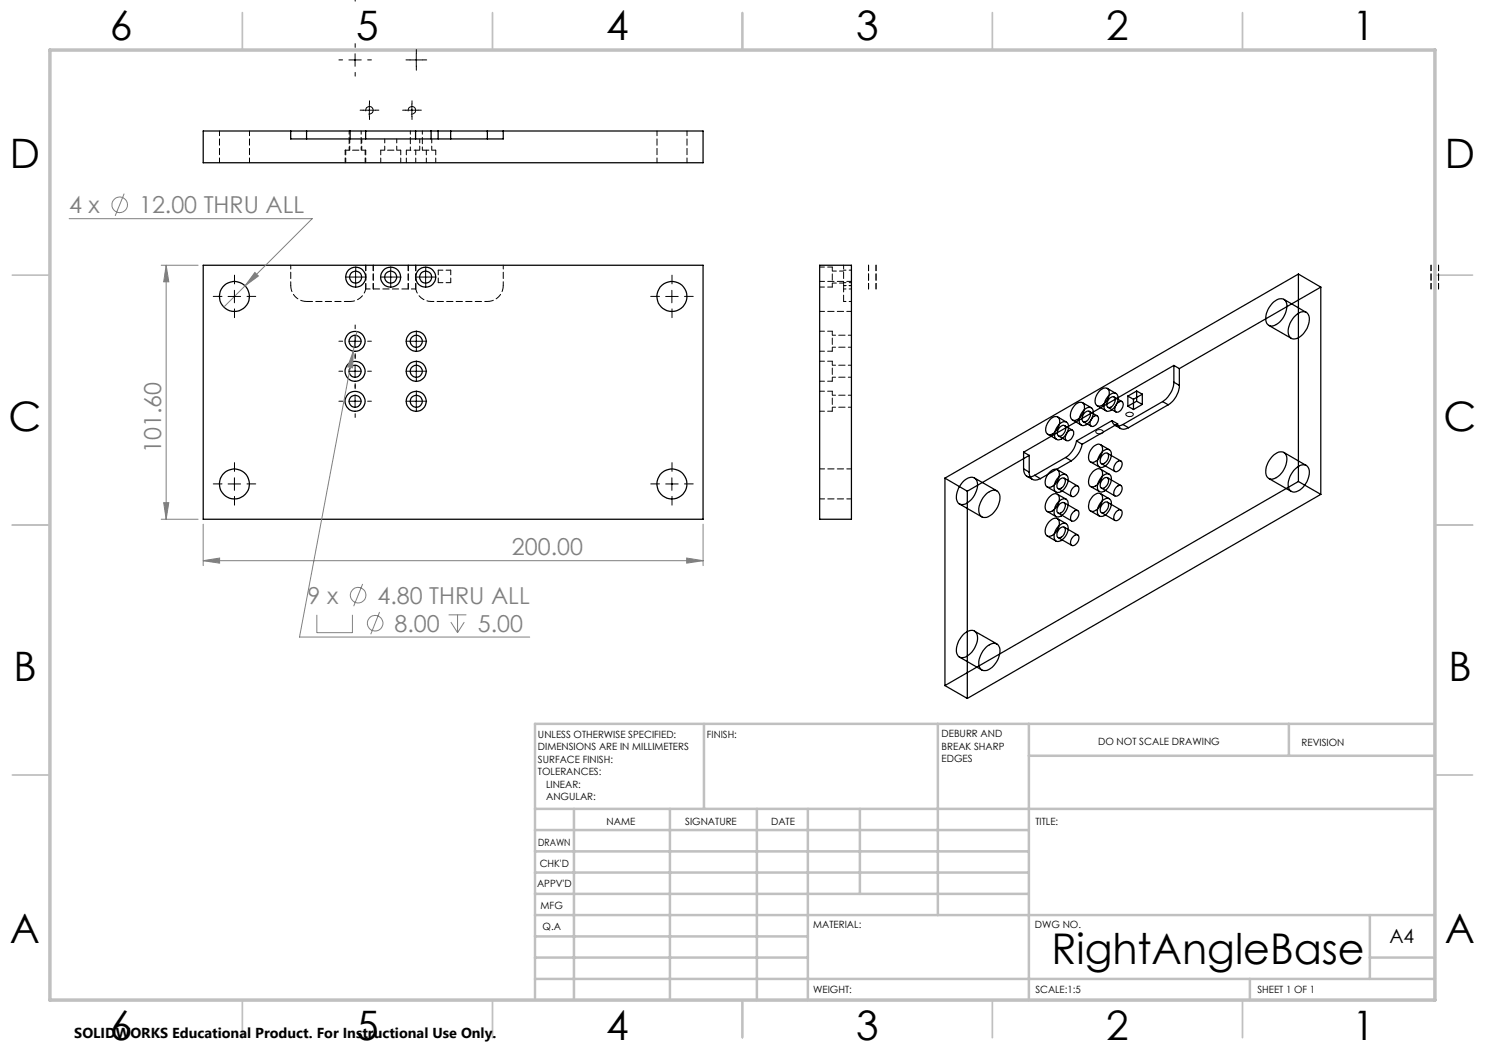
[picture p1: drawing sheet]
<svg xmlns="http://www.w3.org/2000/svg" width="297mm" height="210mm" viewBox="0 0 297 210" stroke-linecap="round" stroke-linejoin="round" font-family="sans-serif">
<g fill="none" stroke="#000" stroke-width=".25">
<path d="M58.1 26.2h3.2M58.1 26.2h-17.5v6.4h100v-6.4h-40M58.1 26.2v1.6h42.5v-1.6M61.3 26.2h8.7M61.3 26.2v1.6M70 26.2h3.1M70 26.2v1.6M73.1 26.2h10M73.1 26.2v1.6M83.1 26.2h3.1M83.1 26.2v1.6M86.2 26.2h11.3"/>
<path d="M86.2 26.2v1.6M87.6 26.2v1.6M90.1 26.2v1.6M97.5 26.2h3.1M97.5 26.2v1.6M40.6 53h100v50.8h-100zM163.9 53h6.4v50.8h-6.4zM256.8 59.9l4.4 2.6M259.7 54.8l-70.7 40.8M259.7 54.8l4.5 2.6M259.7 54.8v41.5M264.2 57.4v41.5"/>
<path d="M264.2 57.4l-28.3 16.3M219.9 78.2a1.12 1.12 0 0 1 1.9-.2 2.65 2.65 0 0 1-2.2 3.2 1.37 1.37 0 0 1-.3-2zM221.4 77.7l1.8 1M221.7 79.2a1.12 1.12 0 0 1 1.8-.2 2.65 2.65 0 0 1-2.1 3.3 1.37 1.37 0 0 1-.4-2.1zM222 79.6a.61 .61 0 0 1 .8-.2 .61 .61 0 0 1 .2 .8 1.32 1.32 0 0 1-1.4 1.3 1.31 1.31 0 0 1 .4-1.9zM222.8 79.4l1.6 .9M225.6 79.2v2M225.6 79.2l1.1 .7M226.7 79.9v2M227.3 78.2l-1.7 1M227.3 78.2v2M227.3 78.2l1.2 .6"/>
<path d="M228.5 78.8l-1.8 1.1M228.5 78.8v2.1M234.8 76.4a5.1 5.1 0 0 1-2.3 3.9M234.8 73.1l1.1 .6M234.8 76.4l1.1 .7M234.8 73.1l-30.1 17.3M234.8 73.1v3.3M235.9 77.1a4.8 4.8 0 0 1-2.3 3.9M235.9 73.7v3.4M253.8 65.1l4.4 2.6M254.4 60.7a1.88 1.88 0 0 1 2.5-.7 2.51 2.51 0 0 1 .1 2.9 3.6 3.6 0 0 1-2.7 2.3 1.47 1.47 0 0 1-1.1-2l.4-1.3zM258.8 63.5a1.97 1.97 0 0 1 2.7-.9 3.5 3.5 0 0 1-.9 4.2 1.95 1.95 0 0 1-2.5 .7 3 3 0 0 1 .4-3.7z"/>
<path d="M189 95.6v41.5M189 95.6l4.5 2.6M192.5 96.4a1.91 1.91 0 0 1 2.5-.7 2.44 2.44 0 0 1 .1 2.9 3.3 3.3 0 0 1-3 2.3 1.79 1.79 0 0 1-.7-2.4l.3-.9zM193.5 98.2v41.5M194.9 95.6l4.5 2.6M197.2 98.8a1.71 1.71 0 0 1 2.4-.4 3.5 3.5 0 0 1-.9 4.1 1.88 1.88 0 0 1-2.4 .8 2.68 2.68 0 0 1 .1-3.3zM204.7 93.8a1.35 1.35 0 0 0 .6 1.4 1.35 1.35 0 0 0 1.6-.1M204.7 93.8l1.1 .6M204.7 90.4v3.4M204.7 90.4l1.1 .7M205.4 95.2l1.1 .7M205.8 94.4a1.36 1.36 0 0 0 .7 1.5 1.36 1.36 0 0 0 1.6-.2"/>
<path d="M205.8 91.1l-12.3 7.1M205.8 91.1v3.3M206.9 95.1l1.2 .6M209.4 97.4l1.8 1M209.5 86.8l1.8 1.1M209.9 99.4a1.08 1.08 0 0 1 1.9-.2 2.74 2.74 0 0 1-1.9 3.2 .91 .91 0 0 1-.8-1.4l.3-1zM209.9 94.5a1.08 1.08 0 0 1 1.9-.2 2.74 2.74 0 0 1-1.9 3.2 .91 .91 0 0 1-.8-1.4l.3-1zM210 83.9a1.02 1.02 0 0 1 1-.6 1.02 1.02 0 0 1 .9 .7 2.67 2.67 0 0 1-2.1 3 1.37 1.37 0 0 1-.4-2.1zM211.5 98.8l1.7 1M211.5 93.9l1.7 1.1M211.5 83.4l1.8 1M211.6 97.7l2.7 1.6"/>
<path d="M211.7 95.5a1.08 1.08 0 0 1 1.8-.2 2.74 2.74 0 0 1-1.8 3.2 .78 .78 0 0 1-.9-1l.2-1.1zM211.7 87.2l1.6 .9M212 95.8a.61 .61 0 0 1 .8-.2 .61 .61 0 0 1 .2 .8 1.32 1.32 0 0 1-1.4 1.3 1.31 1.31 0 0 1 .4-1.9zM212 84.7a.97 .97 0 0 1 1.3-.3 .97 .97 0 0 1 .4 1.3 2.61 2.61 0 0 1-2.2 2.3 1.37 1.37 0 0 1-.4-2.1zM212.1 85.3a.59 .59 0 0 1 .8-.2 .59 .59 0 0 1 .2 .8 1.32 1.32 0 0 1-1.4 1.3 1.37 1.37 0 0 1 .4-1.9zM212.8 95.6l2.7 1.6M212.9 85.1l1.6 .9M213.1 91.5l-6.2 3.6M213.1 91.5l1.1 .7M213.5 86.5l.2-.3a.61 .61 0 0 1 .8-.2 .61 .61 0 0 1 .2 .8 1.33 1.33 0 0 1-1.4 1.3l-.3-.5zM214.2 92.2l-6.1 3.5M214.5 84l1.8 1"/>
<path d="M214.7 97.4a.59 .59 0 0 1 .8-.2 .59 .59 0 0 1 .3 .8 1.4 1.4 0 0 1-1.5 1.3 1.36 1.36 0 0 1 .4-1.9zM214.9 81.1a1.04 1.04 0 0 1 1.1-.6 1.04 1.04 0 0 1 .9 .7 2.74 2.74 0 0 1-2.2 2.9 1.37 1.37 0 0 1-.4-2.1zM215.3 88.2a4.9 4.9 0 0 1-2.2 3.3M215.3 88.2l1.1 .7M216.4 88.9a5.1 5.1 0 0 1-2.2 3.3M216.5 80.5l1.8 1.1M216.6 84.3l1.7 1M216.7 82.1a1.04 1.04 0 0 1 1-.6 1.04 1.04 0 0 1 1 .7 2.66 2.66 0 0 1-2.2 2.9 1.37 1.37 0 0 1-.4-2zM217 82.5a.61 .61 0 0 1 .8-.2 .61 .61 0 0 1 .3 .8 1.33 1.33 0 0 1-1.5 1.2 1.37 1.37 0 0 1 .4-1.8zM217.8 82.3l1.7 .9M218.1 97.3l1.8 1M218.1 92.4l1.8 1"/>
<path d="M218.5 89.5l.3-.3a.96 .96 0 0 1 1.3-.3 .96 .96 0 0 1 .4 1.3 2.51 2.51 0 0 1-2.2 2.3 1.35 1.35 0 0 1-.4-2.1zM218.5 94.4l.3-.3a.96 .96 0 0 1 1.3-.3 .96 .96 0 0 1 .4 1.3 2.51 2.51 0 0 1-2.2 2.3 1.35 1.35 0 0 1-.4-2.1zM218.5 99.3l.3-.3a.96 .96 0 0 1 1.3-.3 .96 .96 0 0 1 .4 1.3 2.51 2.51 0 0 1-2.2 2.3 1.11 1.11 0 0 1-.5-1.7zM218.6 83.4a.61 .61 0 0 1 .8-.2 .61 .61 0 0 1 .3 .8 1.32 1.32 0 0 1-1.4 1.3 1.31 1.31 0 0 1 .3-1.9zM219.4 81.1l1.8 1.1M220.1 93.8l1.8 1.1M220.1 98.7l1.8 1.1M220.1 88.9l1.8 1M220.3 92.7l2.7 1.6M220.3 97.6l2.7 1.6M220.5 91.1l.2-.2a.59 .59 0 0 1 .8-.2 .59 .59 0 0 1 .2 .8 1.4 1.4 0 0 1-1.4 1.2l-.3-.5 .1-.6zM220.5 96l.2-.2a.59 .59 0 0 1 .8-.3 .59 .59 0 0 1 .2 .9 1.33 1.33 0 0 1-1.4 1.2l-.3-.5 .1-.6z"/>
<path d="M220.6 90.2a.96 .96 0 0 1 1.3-.3 .96 .96 0 0 1 .3 1.3 2.51 2.51 0 0 1-2.1 2.3 1.32 1.32 0 0 1-.4-2zM220.6 95.1a.96 .96 0 0 1 1.3-.2 .96 .96 0 0 1 .3 1.2 2.51 2.51 0 0 1-2.1 2.3 1.35 1.35 0 0 1-.4-2.1zM221.5 90.7l2.7 1.5M221.5 95.5l2.7 1.6M221.6 81.5l1.6 .9M222.4 84.1a1.31 1.31 0 0 0 2.2 .8M222.4 84.1l-7.1 4.1M222.4 84.1l1.1 .7M223 85l1.1 .7M223.2 92.6l.2-.2a.59 .59 0 0 1 .8-.2 .59 .59 0 0 1 .2 .8 1.32 1.32 0 0 1-1.4 1.3l-.3-.6zM223.2 97.5l.2-.2a.59 .59 0 0 1 .8-.2 .59 .59 0 0 1 .2 .8 1.32 1.32 0 0 1-1.4 1.3l-.3-.6zM223.5 84.8a1.31 1.31 0 0 0 2.2 .7"/>
<path d="M223.5 84.8l-7.1 4.1M223.6 80.5a.59 .59 0 0 1 .8-.2 .59 .59 0 0 1 .2 .8 1.32 1.32 0 0 1-1.4 1.3 1.37 1.37 0 0 1 .4-1.9zM224.6 84.9l1.1 .6M225.6 81.2l1.1 .7M227.3 80.2l-1.7 1M227.3 80.2l1.2 .7M228.5 80.9l-1.8 1M232.5 80.3l-7.9 4.6M232.5 80.3l1.1 .7M233.6 81l-7.9 4.5M253.8 95.7l4.4 2.6M254.4 91.3a1.88 1.88 0 0 1 2.5-.7 2.51 2.51 0 0 1 .1 2.9 3.6 3.6 0 0 1-2.7 2.3 1.47 1.47 0 0 1-1.1-2l.4-1.3z"/>
<path d="M256.8 90.5l4.4 2.6M258.8 94.1a1.97 1.97 0 0 1 2.7-.8 3.5 3.5 0 0 1-.9 4.2 1.95 1.95 0 0 1-2.5 .7 3 3 0 0 1 .4-3.7zM259.7 96.3l4.5 2.6M259.7 96.3l-70.7 40.8M264.2 98.9l-70.7 40.8M191.9 100.8l4.5 2.6M209.4 107.2l1.8 1M209.4 102.3l1.8 1M209.9 104.3a1.1 1.1 0 0 1 1.9-.2 2.65 2.65 0 0 1-2.1 3.2 1.37 1.37 0 0 1-.4-2.1zM211.5 103.7l1.7 1M211.6 107.5l2.7 1.6M211.6 102.6l2.7 1.6"/>
<path d="M211.7 105.3l.2-.3a.96 .96 0 0 1 1.3-.3 .96 .96 0 0 1 .4 1.3 2.6 2.6 0 0 1-2.2 2.3 1.37 1.37 0 0 1-.4-2.1zM211.7 100.4a1.1 1.1 0 0 1 1.8-.2 2.65 2.65 0 0 1-2.1 3.2 1.37 1.37 0 0 1-.4-2.1zM212 105.6a.61 .61 0 0 1 .8-.2 .61 .61 0 0 1 .2 .8 1.32 1.32 0 0 1-1.4 1.3 1.31 1.31 0 0 1 .4-1.9zM212 100.7a.61 .61 0 0 1 .8-.2 .61 .61 0 0 1 .2 .8 1.32 1.32 0 0 1-1.4 1.3 1.31 1.31 0 0 1 .4-1.9zM212.8 105.4l2.7 1.6M212.8 100.5l2.7 1.6M214.5 102.5l.2-.2a.59 .59 0 0 1 .8-.2 .59 .59 0 0 1 .3 .8 1.4 1.4 0 0 1-1.5 1.3l-.2-.6 .1-.5zM214.7 107.2a.59 .59 0 0 1 .9-.2 .59 .59 0 0 1 .2 .8 1.33 1.33 0 0 1-1.5 1.3 1.33 1.33 0 0 1 .4-1.9zM218.1 102.2l1.8 1M220.3 102.5l2.7 1.6M220.5 100.9l.2-.2a.59 .59 0 0 1 .8-.3 .59 .59 0 0 1 .2 .9 1.33 1.33 0 0 1-1.4 1.2l-.3-.5 .1-.6zM220.6 100a.96 .96 0 0 1 1.3-.2 .96 .96 0 0 1 .3 1.2 2.51 2.51 0 0 1-2.1 2.3 1.35 1.35 0 0 1-.4-2.1z"/>
<path d="M221.5 100.4l2.7 1.6M223.2 102.4l.2-.2a.59 .59 0 0 1 .8-.2 .59 .59 0 0 1 .2 .8 1.32 1.32 0 0 1-1.4 1.3l-.3-.6 .1-.5zM189 137.1l4.5 2.6M191.9 131.4l4.5 2.6M192.5 127a1.91 1.91 0 0 1 2.5-.7 2.44 2.44 0 0 1 .1 2.9 3.3 3.3 0 0 1-3 2.3 1.79 1.79 0 0 1-.7-2.4l.3-.9zM194.9 126.2l4.5 2.6M197.2 129.5a1.71 1.71 0 0 1 2.4-.5 3.5 3.5 0 0 1-.9 4.2 1.88 1.88 0 0 1-2.4 .7 2.68 2.68 0 0 1 .1-3.3z"/>
<circle cx="46.9" cy="59.3" r="3"/>
<circle cx="71.1" cy="55.4" r="2"/>
<circle cx="71.1" cy="55.4" r="1.2"/>
<circle cx="78.1" cy="55.4" r="1.2"/>
<circle cx="78.1" cy="55.4" r="1.99"/>
<circle cx="85.1" cy="55.4" r="2"/>
<circle cx="85.1" cy="55.4" r="1.2"/>
<circle cx="134.4" cy="59.3" r="2.99"/>
<circle cx="71" cy="74.3" r="1.99"/>
<circle cx="71" cy="68.3" r="1.99"/>
<circle cx="71" cy="68.3" r="1.19"/>
<circle cx="71" cy="74.3" r="1.19"/>
<circle cx="83.2" cy="68.3" r="1.2"/>
<circle cx="83.2" cy="74.3" r="1.2"/>
<circle cx="83.2" cy="74.3" r="1.99"/>
<circle cx="83.2" cy="68.3" r="1.99"/>
<circle cx="46.9" cy="96.8" r="3"/>
<circle cx="71" cy="80.3" r="1.99"/>
<circle cx="71" cy="80.3" r="1.19"/>
<circle cx="83.2" cy="80.2" r="1.2"/>
<circle cx="83.2" cy="80.3" r="1.99"/>
<circle cx="134.4" cy="96.8" r="2.99"/>
</g>
<g fill="none" stroke="#000" stroke-width=".2" stroke-dasharray="1.3 .6" stroke-dashoffset=".5">
<path d="M69.9 27.8v2.2M72.3 30v-2.2M73.1 30h-4M76.9 27.8v2.2M79.3 30v-2.2M80.1 30h-4M83.9 27.8v2.2M86.3 30v-2.2M87.1 30h-4M58.1 53v4.1M100.6 57.1v-4.1M166.5 57.4v-4"/>
<path d="M166.5 56.6h2.2M168.7 57.1v-4.1M168.7 54.2h-2.2M166.5 70.2v-4M166.5 76.2v-4M166.5 82.2v-4"/>
</g>
<g fill="none" stroke="#000" stroke-width=".2" stroke-dasharray="1.3 .6" stroke-dashoffset=".3">
<path d="M43.9 26.2v6.3M49.9 32.5v-6.3M69 30v2.5M69.1 30v2.5M73 32.5v-2.5M73.1 32.5v-2.5M76.1 30v2.5M80.1 32.5v-2.5M81.3 30v2.5M83.1 30v2.5M85.3 32.5v-2.5M87.1 32.5v-2.5"/>
<path d="M131.4 26.2v6.3M137.4 32.5v-6.3M87.6 54h2.5M87.6 56.5v-2.5M90.1 54v2.5M90.1 56.5h-2.5M164 57.4h2.5M166.5 53.4h-2.5M170.3 56.3h-6.3M164 62.3h6.3M164 70.2h2.5M164 76.2h2.5"/>
<path d="M166.5 66.2h-2.5M166.5 72.2h-2.5M166.5 78.2h-2.5M164 99.8h6.3M164 82.2h2.5M170.3 93.8h-6.3"/>
</g>
<path d="M69.1 30h-.1M100.6 57.1a3.2 3.2 0 0 1-3.1 3.2M168.7 57.1v3.2M61.3 60.3a3.2 3.2 0 0 1-3.2-3.2" fill="none" stroke="#000" stroke-width=".2" stroke-dasharray="1.3 .6"/>
<path d="M73.1 57.8a3.2 3.2 0 0 1-3.1 2.5M73.1 57.8h10M86.3 60.3a3.2 3.2 0 0 1-3.2-2.5" fill="none" stroke="#000" stroke-width=".2" stroke-dasharray="1.3 .6" stroke-dashoffset=".4"/>
<path d="M61.3 60.3h8.7" fill="none" stroke="#000" stroke-width=".2" stroke-dasharray="1.3 .6" stroke-dashoffset=".1"/>
<path d="M86.3 60.3h11.2" fill="none" stroke="#000" stroke-width=".2" stroke-dasharray="1.3 .6" stroke-dashoffset=".7"/>
<path d="M168.7 57.1h1.6M170.3 57.1h-1.6M170.3 54h-1.6M170.3 56.5h-1.6M170.3 57.8h-1.6M168.7 60.3h1.6" fill="none" stroke="#000" stroke-width=".2" stroke-dasharray="1.3 .6" stroke-dashoffset=".8"/>
<path d="M69.8 26.2v3.8M72.2 30v-3.8M82.1 26.2v3.8M84.5 30v-3.8M166.5 75.4h3.8M166.5 69.4h3.8M170.3 73h-3.8M170.3 67h-3.8M170.3 79h-3.8M166.5 81.4h3.8" fill="none" stroke="#000" stroke-width=".2" stroke-dasharray="1.3 .6" stroke-dashoffset=".6"/>
<path d="M83.1 30h-1.8" fill="none" stroke="#000" stroke-width=".2" stroke-dasharray="1.3 .6" stroke-dashoffset=".9"/>
<g fill="none" stroke="#808080" stroke-width=".2">
<path d="M24.8 38.7l-1.8 4.5M13.8 43.7h48.6l-17.6 17.7M32.2 53h7.4M33.2 53l.6 3.4h-1.1zM33.2 53v50.8M51 54.5l.7 .7-2.7 2zM70.7 70.2l-.2 3.4-1-.2zM70.7 70.2l-10.8 57.2h46M71.4 66.3l-.7 3.9M32.2 103.8h7.4M32.7 100.5h1.1l-.6 3.3zM40.6 112.1l3.3-.5v1z"/>
<path d="M40.6 104.8v8.3M40.6 112.1h100M72.5 116.8l-1.8 4.4M137.3 111.6l3.3 .5-3.3 .5zM140.6 104.8v8.3M63.4 123v3.5h7.1v-3.5M75.9 122.4l-1.7 4.5M89.7 123h3.6M90.2 124.4l1.3 2.1M91.5 123v3.5M92.9 124.4l-1.4 2.1"/>
<circle cx="23.9" cy="41" r="1.56"/>
<circle cx="71.6" cy="119" r="1.56"/>
<circle cx="75" cy="124.6" r="1.56"/>
</g>
<g fill="none" stroke="#000" stroke-width=".2">
<path d="M69.8 12h2.4M71 10.8v2.5M82 12h2.5M83.3 10.8v2.5M72.6 22h2.5M73.2 22.3a.75 .75 0 0 1 .6-1 .75 .75 0 0 1 .8 .8 .75 .75 0 0 1-.9 .7M73.9 20.8v2.5M81.1 22h2.5M81.7 22.3a.75 .75 0 0 1 .6-1 .75 .75 0 0 1 .8 .8 .75 .75 0 0 1-.9 .7M82.4 20.8v2.5M45.6 59.3h2.5M46.9 58.1v2.5"/>
<path d="M69.9 55.4h2.5M71.1 54.2v2.5M76.9 55.4h2.5M78.1 54.2v2.5M83.9 55.4h2.5M85.1 54.2v2.5M133.1 59.3h2.5M134.4 58.1v2.5M69.8 74.3h2.4M69.8 68.3h2.4M71 67v2.5M71 73v2.5"/>
<path d="M71 79v2.5M82 74.3h2.5M82 68.3h2.5M83.3 67v2.5M83.3 73v2.5M83.3 79v2.5M45.6 96.8h2.5M46.9 95.6v2.5M69.8 80.2h2.4M82 80.2h2.5M133.1 96.8h2.5M134.4 95.6v2.5"/>
<path d="M219.2 86.2a.91 .91 0 0 1 1.5 .2 .81 .81 0 0 1-.8 .4 .81 .81 0 0 1-.7-.6zM225.2 82.8a.91 .91 0 0 1 1.5 .1 .81 .81 0 0 1-.8 .4 .81 .81 0 0 1-.7-.5z"/>
</g>
<g fill="none" stroke="#c0c0c0" stroke-width=".35">
<path d="M48.5 2.5v7.5M98.5 2.5v7.5M148.5 2.5v7.5M198.5 2.5v7.5M248.5 2.5v7.5M2.5 55h7.5M287 55h7.5M2.5 105h7.5M287 105h7.5M2.5 155h7.5M287 155h7.5M48.5 200v7.5"/>
<path d="M98.5 200v7.5M148.5 200v7.5M198.5 200v7.5M248.5 200v7.5"/>
</g>
<g fill="none" stroke="#c0c0c0" stroke-width=".5">
<path d="M140.8 144.8v17M187.6 144.8v38.2M205.8 144.8v55.2M205.8 151.2h81.2M257.8 144.8v6.4M287 144.8h-180v55.2M107 161.8h180M107 178.8h98.8M107 174.5h98.8M107 170.3h98.8M107 166h98.8M114.8 161.8v38.2"/>
<path d="M134 161.8v38.2M151.4 161.8v38.2M161.6 161.8v38.2M172 161.8v17M107 195.8h180M107 191.5h54.6M107 187.3h54.6M107 183h180M250 195.8v4.2M274 191.5h13M274 183v12.8"/>
</g>
<path d="M10 10h277v190h-277z" fill="none" stroke="#c0c0c0" stroke-width=".7"/>
<g fill="none" stroke="#000" stroke-width=".2" stroke-dasharray="15.2 1.3 1.3 1.3">
<path d="M71 0v.2M68.5 12h-.7M71 9.5v-.8M71 14.5v.7M73.5 12h.8M82 12h-.8M83.3 10.7v-.8M83.3 13.2v.9M84.5 12h.8M72.6 22h-.6M73.9 20.8v-.6M73.9 23.3v.6"/>
<path d="M75.1 22h.7M81.1 22h-.6M82.4 20.8v-.6M82.4 23.3v.6M83.6 22h.7M44.4 59.3h-1.8M46.9 56.8v-1.8M49.4 59.3h1.7M69.9 55.4h-.8M71.1 54.2v-.9M71.1 56.7v.8M72.4 55.4h.8"/>
<path d="M76.9 55.4h-.8M78.1 54.2v-.9M78.1 56.7v.8M79.4 55.4h.8M83.9 55.4h-.8M85.1 54.2v-.9M85.1 56.7v.8M86.4 55.4h.8M131.9 59.3h-1.8M134.4 56.8v-1.8M136.9 59.3h1.7M46.9 61.8v1.7"/>
<path d="M68.5 74.2h-.7M68.5 68.2h-.7M71 77.7v-.7M71 71.7v-.7M71 76.7v.8M71 65.7v-.7M71 70.7v.8M73.5 74.2h.8M73.5 68.2h.8M82 74.2h-.8M82 68.2h-.8M83.3 79v-.8"/>
<path d="M83.3 73v-.8M83.3 75.5v.8M83.3 67v-.8M83.3 69.5v.8M84.5 74.2h.8M84.5 68.2h.8M134.4 61.8v1.7M44.4 96.8h-1.8M46.9 94.3v-1.8M46.9 99.3v1.7M49.4 96.8h1.7M68.5 80.2h-.7"/>
<path d="M71 82.7v.8M73.5 80.2h.8M82 80.2h-.8M83.3 81.5v.8M84.5 80.2h.8M131.9 96.8h-1.8M134.4 94.3v-1.8M134.4 99.3v1.7M136.9 96.8h1.7"/>
</g>
<path d="M73.1 53v4.8M74.6 53v4.8M81.6 53v4.8M83.1 53v4.8M173.7 53v4.8M175.2 53v4.8M286.2 53v4.8M287.7 53v4.8" fill="none" stroke="#000" stroke-width=".2" stroke-dasharray="1.3 .6" stroke-dashoffset=".2"/>
<g fill="#808080">
<path d="M70.7 70.2l-1.2 3.2 1 .2zM51 54.5l-2 2.7 2.7-2zM40.6 112.1l3.3-.5v1zM137.3 111.6l3.3 .5-3.3 .5z"/>
<path d="M33.2 53l.6 3.4h-1.1zM32.7 100.5h1.1l-.6 3.3z"/>
</g>
<text font-size="8.5" x="210.3" y="192.7">RightAngleBase</text>
<g font-size="8.1">
<text x="22" y="8">6</text>
<text x="71.2" y="8">5</text>
<text x="121.2" y="8">4</text>
<text x="171.3" y="8">3</text>
<text x="221.3" y="8">2</text>
<text x="270.5" y="8">1</text>
<text x="2" y="33.6">D</text>
<text x="289" y="33.6">D</text>
<text x="1.7" y="86.1">C</text>
<text x="288.7" y="86.1">C</text>
<text x="2.7" y="136.1">B</text>
<text x="289.7" y="136.1">B</text>
<text x="2" y="188.6">A</text>
<text x="289" y="188.6">A</text>
<text x="22" y="208">6</text>
<text x="71.2" y="208">5</text>
<text x="121.2" y="208">4</text>
<text x="171.3" y="208">3</text>
<text x="221.3" y="208">2</text>
<text x="270.5" y="208">1</text>
</g>
<g font-size="4.7" fill="#808080">
<text x="13.8" y="42.7">4 x</text>
<text x="27.8" y="42.7">12.00 THRU ALL</text>
<text x="32.2" y="90.6" transform="rotate(-90 32.2 90.6)">101.60</text>
<text x="102.4" y="111.1">200.00</text>
<text x="61.5" y="120.7">9 x</text>
<text x="75.5" y="120.7">4.80 THRU ALL</text>
<text x="78.9" y="126.3">8.00</text>
<text x="95.5" y="126.3">5.00</text>
</g>
<text font-size="3.9" x="277.9" y="188.5">A4</text>
<text font-size="2.9" x="14.9" y="207.6">SOLIDWORKS Educational Product. For Instructional Use Only.</text>
<g font-size="2">
<text x="107.6" y="147.6">UNLESS OTHERWISE SPECIFIED:</text>
<text x="141.4" y="147.6">FINISH:</text>
<text x="188.3" y="147.5">DEBURR AND</text>
<text x="188.3" y="150">BREAK SHARP</text>
<text x="219.6" y="149">DO NOT SCALE DRAWING</text>
<text x="260.3" y="149.2">REVISION</text>
<text x="107.6" y="150.1">DIMENSIONS ARE IN MILLIMETERS</text>
<text x="107.6" y="152.6">SURFACE FINISH:</text>
<text x="107.6" y="155.1">TOLERANCES:</text>
<text x="188.3" y="152.5">EDGES</text>
<text x="109.2" y="157.6">LINEAR:</text>
<text x="109.2" y="160.1">ANGULAR:</text>
<text x="121.3" y="165">NAME</text>
<text x="137" y="164.9">SIGNATURE</text>
<text x="154.2" y="164.9">DATE</text>
<text x="207.1" y="164.9">TITLE:</text>
<text x="107.6" y="169.1">DRAWN</text>
<text x="107.9" y="173.3">CHK'D</text>
<text x="107.4" y="177.4">APPV'D</text>
<text x="108.1" y="181.8">MFG</text>
<text x="108.5" y="186">Q.A</text>
<text x="162.6" y="185.5">MATERIAL:</text>
<text x="207" y="185.5">DWG NO.</text>
<text x="162.6" y="198.5">WEIGHT:</text>
<text x="207.1" y="198.6">SCALE:1:5</text>
<text x="251.5" y="198.6">SHEET 1 OF 1</text>
</g>
</svg>
